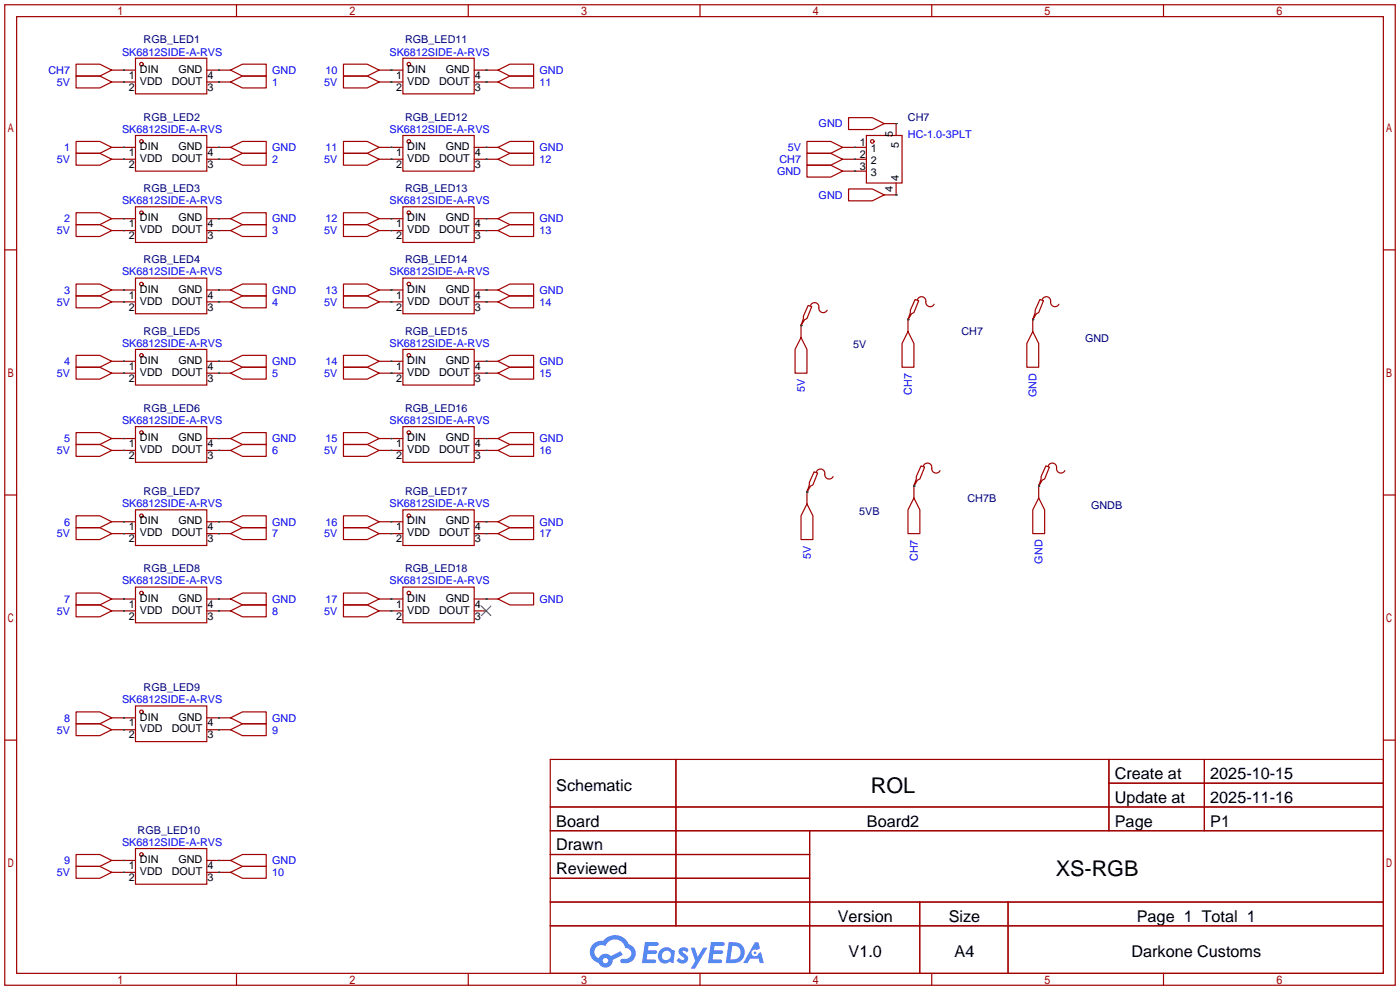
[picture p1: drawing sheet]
<svg xmlns="http://www.w3.org/2000/svg" width="299mm" height="212mm" viewBox="0 0 299 212" stroke-linecap="round" stroke-linejoin="round" font-family="sans-serif">
<g fill="none" stroke="#a10000" stroke-width=".25">
<path d="M1 1h297.2v209.6h-297.2zM3.6 3.6h292.1v204.4h-292.1zM50.5 1v2.6M100.1 1v2.6M149.6 1v2.6M199.1 1v2.6M248.7 1v2.6M1 53.4h2.6M295.7 53.4h2.5M1 105.8h2.6M295.7 105.8h2.5M1 158.2h2.6"/>
<path d="M295.7 158.2h2.5M117.6 162.3h178.1v45.7h-178.1zM117.6 172.5h178.1M117.6 177.5h178.1M144.5 162.3v35.6M173 177.5v30.5M237 162.3v15.2M237 167.4h58.7M257.4 162.3v15.2M117.6 182.6h55.4M117.6 192.8h178.1M117.6 187.7h55.4"/>
<path d="M117.6 197.9h178.1M196.6 192.8v15.2M215.4 192.8v15.2M50.5 208v2.6M100.1 208v2.6M149.6 208v2.6M199.1 208v2.6M248.7 208v2.6"/>
</g>
<g fill="#5487ff">
<path d="M145.3 202.7a1.3 1.3 0 0 1 1.9 .3l-.4 .6a.54 .54 0 0 0-.9-.2l.1 .2a1.34 1.34 0 0 1 .9 1.8 1.47 1.47 0 0 1-2.3-.1l.5-.6 .8 .5a.31 .31 0 0 0 .4-.3 .31 .31 0 0 0-.3-.4 1.12 1.12 0 0 1-.7-1.8z"/>
<path d="M147.6 202.5h.9l.6 2 1.2-2h.9l-2.7 4.6h-.9l1-1.7z"/>
<path d="M137.8 201.4h1.7a1.31 1.31 0 0 1 1.2 .2 .4 .4 0 0 1-.3 .5l-1.8 .1-.1 .9h1.6a.4 .4 0 0 1 .4 .4 .4 .4 0 0 1-.5 .4h-1.6l-.2 1.2h1.4a.46 .46 0 0 1 .5 0 .46 .46 0 0 1 .1 .5l-.4 .2h-2.6z"/>
<path d="M151.9 201.4h1.7a1.32 1.32 0 0 1 1.2 .2 .39 .39 0 0 1-.3 .5l-1.8 .1-.1 .9h1.6a.4 .4 0 0 1 .4 .4 .4 .4 0 0 1-.4 .4h-1.7l-.2 1.2h1.4a.46 .46 0 0 1 .5 0 .46 .46 0 0 1 .1 .5l-.4 .2h-2.6z"/>
<path d="M161.3 201.4h.8l.3 1.3-.6 .4a.75 .75 0 0 0-1.1 .3 .75 .75 0 0 0 .5 1 .75 .75 0 0 0 .9-.7l.5-.2 .6 2.3h-.8l-.3-.9h-1.8l-.5 .9h-1z"/>
<path d="M155.7 201.4l-.6 4.4h1.5a2.27 2.27 0 0 0 2.6-2.2 2.27 2.27 0 0 0-2.7-2.2zM156.5 202.1a1.5 1.5 0 0 1 1.8 1.6 1.5 1.5 0 0 1-1.9 1.4h-.3z"/>
<path d="M141.2 203a1.6 1.6 0 0 0-.3 2.3 1.6 1.6 0 0 0 2.3 .2l.7 .3 .3-2.4-.1-.3-.5-.1a1.58 1.58 0 0 0-2.4 0zM141.8 203.5a.98 .98 0 0 1 1.6 .4 .98 .98 0 0 1-1.1 1.3 .94 .94 0 0 1-.9-.7 .94 .94 0 0 1 .4-1z"/>
<path d="M126.8 201.8a2.37 2.37 0 0 0 1.1 4 1.54 1.54 0 0 0 1.8 1 1.54 1.54 0 0 0 1.2-1.6l2.2-1.1-.5-.8-2 1a1.57 1.57 0 0 0-2.7 .5 1.5 1.5 0 0 1-.7-2.1 1.5 1.5 0 0 1 2.2-.5 2.23 2.23 0 0 1 2.3-1.4 2.23 2.23 0 0 1 2 1.8 1.16 1.16 0 0 1 1.2 1.1 1.16 1.16 0 0 1-1.1 1.2h-.7a.47 .47 0 0 0-.5 .4 .47 .47 0 0 0 .4 .5 2.17 2.17 0 0 0 2.5-.9 2.17 2.17 0 0 0-.3-2.7l-.8-.4a3.2 3.2 0 0 0-5.5-.7l-1.1 .1zM128.8 205.3a.6 .6 0 0 1 1.2 0 .6 .6 0 0 1-1.2 0z"/>
<circle cx="161.4" cy="203.6" r=".28"/>
</g>
<g fill="none" stroke="#a10000" stroke-width=".25">
<path d="M16.3 13.7h5l2.6 1.3-2.6 1.3h-5zM16.3 16.3h5l2.6 1.2-2.6 1.3h-5zM23.9 15h5.1M23.9 17.5h5.1M29 12.4h15.2v7.7h-15.2zM44.2 15h5.1M44.2 17.5h5.1M49.3 17.5l2.5-1.2h5.1v2.5h-5.1zM49.3 15l2.5-1.3h5.1v2.6h-5.1zM73.4 13.7h5.1l2.5 1.3-2.5 1.3h-5.1zM73.4 16.3h5.1l2.5 1.2-2.5 1.3h-5.1zM81 15h5.1"/>
<path d="M81 17.5h5.1M86.1 12.4h15.2v7.7h-15.2zM101.3 15h5.1M101.3 17.5h5.1M106.4 17.5l2.6-1.2h5v2.5h-5zM106.4 15l2.6-1.3h5v2.6h-5zM16.3 30.2h5l2.6 1.3-2.6 1.3h-5zM16.3 32.8h5l2.6 1.2-2.6 1.3h-5zM23.9 31.5h5.1M23.9 34h5.1M29 29h15.2v7.6h-15.2zM44.2 31.5h5.1"/>
<path d="M44.2 34h5.1M49.3 34l2.5-1.2h5.1v2.5h-5.1zM49.3 31.5l2.5-1.3h5.1v2.6h-5.1zM73.4 30.2h5.1l2.5 1.3-2.5 1.3h-5.1zM73.4 32.8h5.1l2.5 1.2-2.5 1.3h-5.1zM81 31.5h5.1M81 34h5.1M86.1 29h15.2v7.6h-15.2zM101.3 31.5h5.1M101.3 34h5.1M106.4 34l2.6-1.2h5v2.5h-5zM106.4 31.5l2.6-1.3h5v2.6h-5z"/>
<path d="M172.5 30.2h5l2.6 1.3-2.6 1.3h-5zM172.5 32.8h5l2.6 1.2-2.6 1.3h-5zM172.5 35.3h5l2.6 1.3-2.6 1.2h-5zM180.1 31.5h5.1M180.1 34h5.1M180.1 36.6h5.1M181.4 25.1h5l2.6 1.3-2.6 1.3h-5zM185.2 29h7.6v10.1h-7.6zM189 26.4h2.5v2.6M191.5 39.1v2.6h-2.5M16.3 45.5h5l2.6 1.2-2.6 1.3h-5zM16.3 48h5l2.6 1.3-2.6 1.2h-5z"/>
<path d="M23.9 46.7h5.1M23.9 49.3h5.1M29 44.2h15.2v7.6h-15.2zM29 59.4h15.2v7.7h-15.2zM44.2 46.7h5.1M44.2 49.3h5.1M49.3 49.3l2.5-1.3h5.1v2.5h-5.1zM49.3 46.7l2.5-1.2h5.1v2.5h-5.1zM73.4 45.5h5.1l2.5 1.2-2.5 1.3h-5.1zM73.4 48h5.1l2.5 1.3-2.5 1.2h-5.1zM81 46.7h5.1M81 49.3h5.1"/>
<path d="M86.1 44.2h15.2v7.6h-15.2zM86.1 59.4h15.2v7.7h-15.2zM101.3 46.7h5.1M101.3 49.3h5.1M106.4 49.3l2.6-1.3h5v2.5h-5zM106.4 46.7l2.6-1.2h5v2.5h-5zM181.4 40.4h5l2.6 1.3-2.6 1.2h-5zM16.3 60.7h5l2.6 1.3-2.6 1.2h-5zM16.3 75.9h5l2.6 1.3-2.6 1.3h-5zM16.3 63.2h5l2.6 1.3-2.6 1.3h-5zM16.3 78.5h5l2.6 1.3-2.6 1.2h-5zM23.9 62h5.1"/>
<path d="M23.9 64.5h5.1M23.9 77.2h5.1M23.9 79.8h5.1M29 74.7h15.2v7.6h-15.2zM44.2 62h5.1M44.2 64.5h5.1M44.2 77.2h5.1M44.2 79.8h5.1M49.3 64.5l2.5-1.3h5.1v2.6h-5.1zM49.3 79.8l2.5-1.3h5.1v2.5h-5.1zM49.3 62l2.5-1.3h5.1v2.5h-5.1zM49.3 77.2l2.5-1.3h5.1v2.6h-5.1z"/>
<path d="M73.4 75.9h5.1l2.5 1.3-2.5 1.3h-5.1zM73.4 60.7h5.1l2.5 1.3-2.5 1.2h-5.1zM73.4 78.5h5.1l2.5 1.3-2.5 1.2h-5.1zM73.4 63.2h5.1l2.5 1.3-2.5 1.3h-5.1zM81 62h5.1M81 64.5h5.1M81 77.2h5.1M81 79.8h5.1M86.1 74.7h15.2v7.6h-15.2zM101.3 62h5.1M101.3 64.5h5.1M101.3 77.2h5.1"/>
<path d="M101.3 79.8h5.1M106.4 79.8l2.6-1.3h5v2.5h-5zM106.4 64.5l2.6-1.3h5v2.6h-5zM106.4 77.2l2.6-1.3h5v2.6h-5zM106.4 62l2.6-1.3h5v2.5h-5zM171.2 72.1l1.3 2.6v5.1h-2.6v-5.1zM171.2 69.3v2.8M172.7 65.3l.8 .2-1 2.6-.5 .2-.8 1.3 .5-1.5v-.5zM173.2 65.3a.93 .93 0 0 1 1.2-.6 .93 .93 0 0 1 .6 1.1 .94 .94 0 0 0 .7 1 .94 .94 0 0 0 1.1-.5M194.1 70.9l1.2 2.5v5.1h-2.5v-5.1zM194.1 68.1v2.8M195.6 64l.7 .3-1 2.5-.5 .3-.7 1.2 .5-1.5v-.5z"/>
<path d="M196.1 64a.93 .93 0 0 1 1.1-.6 .93 .93 0 0 1 .7 1.1 .94 .94 0 0 0 .6 1 .94 .94 0 0 0 1.1-.5M220.7 70.9l1.3 2.5v5.1h-2.5v-5.1zM220.7 68.1v2.8M222.2 64l.8 .3-1 2.5-.5 .3-.8 1.2 .5-1.5v-.5zM222.8 64a.93 .93 0 0 1 1.1-.6 .93 .93 0 0 1 .6 1.1 .94 .94 0 0 0 .7 1 .94 .94 0 0 0 1.1-.5M16.3 92.5h5l2.6 1.2-2.6 1.3h-5zM16.3 95h5l2.6 1.3-2.6 1.2h-5zM23.9 93.7h5.1M23.9 96.3h5.1M29 91.2h15.2v7.6h-15.2zM44.2 93.7h5.1M44.2 96.3h5.1"/>
<path d="M49.3 96.3l2.5-1.3h5.1v2.5h-5.1zM49.3 93.7l2.5-1.2h5.1v2.5h-5.1zM73.4 92.5h5.1l2.5 1.2-2.5 1.3h-5.1zM73.4 95h5.1l2.5 1.3-2.5 1.2h-5.1zM81 93.7h5.1M81 96.3h5.1M86.1 91.2h15.2v7.6h-15.2zM101.3 93.7h5.1M101.3 96.3h5.1M106.4 96.3l2.6-1.3h5v2.5h-5zM106.4 93.7l2.6-1.2h5v2.5h-5zM196.8 99.6l.8 .2-1 2.6-.5 .2-.8 1.3 .5-1.5v-.5z"/>
<path d="M197.4 99.6a.93 .93 0 0 1 1.1-.6 .93 .93 0 0 1 .6 1.1 .94 .94 0 0 0 .7 1 .94 .94 0 0 0 1.1-.5M223.5 99.6l.8 .2-1 2.6-.5 .2-.8 1.3 .5-1.5v-.5zM224 99.6a.93 .93 0 0 1 1.2-.6 .93 .93 0 0 1 .6 1.1 .94 .94 0 0 0 .7 1 .94 .94 0 0 0 1.1-.5M16.3 110.2h5l2.6 1.3-2.6 1.3h-5zM16.3 112.8h5l2.6 1.2-2.6 1.3h-5zM23.9 111.5h5.1M23.9 114h5.1M29 109h15.2v7.6h-15.2zM44.2 111.5h5.1M44.2 114h5.1M49.3 114l2.5-1.2h5.1v2.5h-5.1zM49.3 111.5l2.5-1.3h5.1v2.6h-5.1z"/>
<path d="M73.4 110.2h5.1l2.5 1.3-2.5 1.3h-5.1zM73.4 112.8h5.1l2.5 1.2-2.5 1.3h-5.1zM81 111.5h5.1M81 114h5.1M86.1 109h15.2v7.6h-15.2zM101.3 111.5h5.1M101.3 114h5.1M106.4 114l2.6-1.2h5v2.5h-5zM106.4 111.5l2.6-1.3h5v2.6h-5zM172.5 107.7l1.2 2.5v5.1h-2.5v-5.1zM172.5 104.9v2.8M174 100.8l.8 .3-1.1 2.5-.5 .3-.7 1.3 .5-1.6v-.5z"/>
<path d="M174.5 100.8a.93 .93 0 0 1 1.1-.5 .93 .93 0 0 1 .7 1 .94 .94 0 0 0 .7 1 .94 .94 0 0 0 1.1-.4M195.3 106.4l1.3 2.6v5h-2.5v-5zM195.3 103.6v2.8M222 106.4l1.3 2.6v5h-2.6v-5zM222 103.6v2.8M16.3 126.7h5l2.6 1.3-2.6 1.3h-5zM16.3 129.3h5l2.6 1.3-2.6 1.2h-5zM23.9 128h5.1M23.9 130.6h5.1M29 125.5h15.2v7.6h-15.2zM44.2 128h5.1M44.2 130.6h5.1"/>
<path d="M49.3 130.6l2.5-1.3h5.1v2.5h-5.1zM49.3 128l2.5-1.3h5.1v2.6h-5.1zM73.4 126.7h5.1l2.5 1.3-2.5 1.3h-5.1zM73.4 129.3h5.1l2.5 1.3-2.5 1.2h-5.1zM81 128h5.1M81 130.6h5.1M86.1 125.5h15.2v7.6h-15.2zM101.3 128h5.1M101.3 130.6h2.6M106.4 128l2.6-1.3h5v2.6h-5zM16.3 152.1h5l2.6 1.3-2.6 1.3h-5zM16.3 154.7h5l2.6 1.3-2.6 1.2h-5z"/>
<path d="M23.9 153.4h5.1M23.9 156h5.1M29 150.9h15.2v7.6h-15.2zM44.2 153.4h5.1M44.2 156h5.1M49.3 156l2.5-1.3h5.1v2.5h-5.1zM49.3 153.4l2.5-1.3h5.1v2.6h-5.1zM16.3 182.6h5l2.6 1.3-2.6 1.3h-5zM16.3 185.2h5l2.6 1.2-2.6 1.3h-5zM23.9 183.9h5.1M23.9 186.4h5.1M29 181.4h15.2v7.6h-15.2z"/>
<path d="M44.2 183.9h5.1M44.2 186.4h5.1M49.3 186.4l2.5-1.2h5.1v2.5h-5.1zM49.3 183.9l2.5-1.3h5.1v2.6h-5.1z"/>
<circle cx="30.2" cy="13.7" r=".38"/>
<circle cx="87.4" cy="13.7" r=".38"/>
<circle cx="30.2" cy="30.2" r=".38"/>
<circle cx="87.4" cy="30.2" r=".38"/>
<circle cx="186.4" cy="30.2" r=".38"/>
<circle cx="30.2" cy="45.5" r=".38"/>
<circle cx="87.4" cy="45.5" r=".38"/>
<circle cx="30.2" cy="60.7" r=".38"/>
<circle cx="30.2" cy="75.9" r=".38"/>
<circle cx="87.4" cy="60.7" r=".38"/>
<circle cx="87.4" cy="75.9" r=".38"/>
<circle cx="30.2" cy="92.5" r=".38"/>
<circle cx="87.4" cy="92.5" r=".38"/>
<circle cx="30.2" cy="110.2" r=".38"/>
<circle cx="87.4" cy="110.2" r=".38"/>
<circle cx="30.2" cy="126.7" r=".38"/>
<circle cx="87.4" cy="126.7" r=".38"/>
<circle cx="30.2" cy="152.1" r=".38"/>
<circle cx="30.2" cy="182.6" r=".38"/>
</g>
<path d="M102.9 129.5l2 2.1M104.9 129.5l-2 2.1" fill="none" stroke="#3c3" stroke-width=".25"/>
<g fill="none" stroke="#008700" stroke-width=".25">
<path d="M26.4 15h.1M26.4 17.5h.1M46.7 17.5h.1M46.7 15h.1M83.6 15h.1M83.6 17.5h.1M103.9 17.5h.1M103.9 15h.1M26.4 31.5h.1M26.4 34h.1M46.7 34h.1M46.7 31.5h.1"/>
<path d="M83.6 31.5h.1M83.6 34h.1M103.9 34h.1M103.9 31.5h.1M182.6 31.5h.1M182.6 34h.1M182.6 36.6h.1M191.5 26.4h.1M26.4 46.7h.1M26.4 49.3h.1M46.7 49.3h.1M46.7 46.7h.1"/>
<path d="M83.6 46.7h.1M83.6 49.3h.1M103.9 49.3h.1M103.9 46.7h.1M191.5 41.7h.1M26.4 62h.1M26.4 77.2h.1M26.4 64.5h.1M26.4 79.8h.1M46.7 64.5h.1M46.7 79.8h.1M46.7 62h.1"/>
<path d="M46.7 77.2h.1M83.6 77.2h.1M83.6 62h.1M83.6 79.8h.1M83.6 64.5h.1M103.9 79.8h.1M103.9 64.5h.1M103.9 77.2h.1M103.9 62h.1M171.2 69.6h.1M194.1 68.3h.1M220.7 68.3h.1"/>
<path d="M26.4 93.7h.1M26.4 96.3h.1M46.7 96.3h.1M46.7 93.7h.1M83.6 93.7h.1M83.6 96.3h.1M103.9 96.3h.1M103.9 93.7h.1M26.4 111.5h.1M26.4 114h.1M46.7 114h.1M46.7 111.5h.1"/>
<path d="M83.6 111.5h.1M83.6 114h.1M103.9 114h.1M103.9 111.5h.1M172.5 105.2h.1M195.3 103.9h.1M222 103.9h.1M26.4 128h.1M26.4 130.6h.1M46.7 130.6h.1M46.7 128h.1M83.6 128h.1"/>
<path d="M83.6 130.6h.1M103.9 128h.1M26.4 153.4h.1M26.4 156h.1M46.7 156h.1M46.7 153.4h.1M26.4 183.9h.1M26.4 186.4h.1M46.7 186.4h.1M46.7 183.9h.1"/>
</g>
<g font-size="4.6">
<text x="186.1" y="169.4">ROL</text>
<text x="225.6" y="187.2">XS-RGB</text>
</g>
<g font-size="3.5">
<text x="238.3" y="166.5">Create at</text>
<text x="258.7" y="166.5">2025-10-15</text>
<text x="118.9" y="169.1">Schematic</text>
<text x="238.3" y="171.6">Update at</text>
<text x="258.7" y="171.6">2025-11-16</text>
<text x="118.9" y="176.7">Board</text>
<text x="185.3" y="176.7">Board2</text>
<text x="238.3" y="176.7">Page</text>
<text x="258.7" y="176.7">P1</text>
<text x="118.9" y="181.8">Drawn</text>
<text x="118.9" y="186.8">Reviewed</text>
<text x="179.1" y="197">Version</text>
<text x="202.8" y="197">Size</text>
<text x="243" y="197">Page 1 Total 1</text>
<text x="181.4" y="204.6">V1.0</text>
<text x="204" y="204.6">A4</text>
<text x="241.8" y="204.6">Darkone Customs</text>
</g>
<g font-size="2.3" fill="#00f">
<text x="26.1" y="11.9">SK6812SIDE-A-RVS</text>
<text x="83.2" y="11.9">SK6812SIDE-A-RVS</text>
<text x="10.4" y="15.8">CH7</text>
<text x="58.2" y="15.8">GND</text>
<text x="69.6" y="15.8">10</text>
<text x="115.3" y="15.8">GND</text>
<text x="12.2" y="18.3">5V</text>
<text x="58.2" y="18.3">1</text>
<text x="69.3" y="18.3">5V</text>
<text x="115.3" y="18.3">11</text>
<text x="26.1" y="28.4">SK6812SIDE-A-RVS</text>
<text x="83.2" y="28.4">SK6812SIDE-A-RVS</text>
<text x="175" y="27.2">GND</text>
<text x="194.1" y="29.5">HC-1.0-3PLT</text>
<text x="12.2" y="34.8">5V</text>
<text x="13.7" y="32.3">1</text>
<text x="58.2" y="34.8">2</text>
<text x="58.2" y="32.3">GND</text>
<text x="69.3" y="34.8">5V</text>
<text x="69.6" y="32.3">11</text>
<text x="115.3" y="34.8">12</text>
<text x="115.3" y="32.3">GND</text>
<text x="166.6" y="34.8">CH7</text>
<text x="168.4" y="32.3">5V</text>
<text x="166.1" y="37.4">GND</text>
<text x="13.7" y="47.5">2</text>
<text x="26.1" y="43.6">SK6812SIDE-A-RVS</text>
<text x="58.2" y="47.5">GND</text>
<text x="69.6" y="47.5">12</text>
<text x="83.2" y="43.6">SK6812SIDE-A-RVS</text>
<text x="115.3" y="47.5">GND</text>
<text x="175" y="42.5">GND</text>
<text x="12.2" y="50.1">5V</text>
<text x="58.2" y="50.1">3</text>
<text x="69.3" y="50.1">5V</text>
<text x="115.3" y="50.1">13</text>
<text x="26.1" y="58.9">SK6812SIDE-A-RVS</text>
<text x="83.2" y="58.9">SK6812SIDE-A-RVS</text>
<text x="12.2" y="65.3">5V</text>
<text x="13.7" y="62.8">3</text>
<text x="58.2" y="65.3">4</text>
<text x="58.2" y="62.8">GND</text>
<text x="69.3" y="65.3">5V</text>
<text x="69.6" y="62.8">13</text>
<text x="115.3" y="65.3">14</text>
<text x="115.3" y="62.8">GND</text>
<text x="26.1" y="74.1">SK6812SIDE-A-RVS</text>
<text x="83.2" y="74.1">SK6812SIDE-A-RVS</text>
<text x="12.2" y="80.6">5V</text>
<text x="13.7" y="78">4</text>
<text x="58.2" y="80.6">5</text>
<text x="58.2" y="78">GND</text>
<text x="69.3" y="80.6">5V</text>
<text x="69.6" y="78">14</text>
<text x="115.3" y="80.6">15</text>
<text x="115.3" y="78">GND</text>
<text x="172" y="83.9" transform="rotate(-90 172 83.9)">5V</text>
<text x="194.9" y="84.4" transform="rotate(-90 194.9 84.4)">CH7</text>
<text x="221.5" y="84.9" transform="rotate(-90 221.5 84.9)">GND</text>
<text x="13.7" y="94.5">5</text>
<text x="26.1" y="90.6">SK6812SIDE-A-RVS</text>
<text x="58.2" y="94.5">GND</text>
<text x="69.6" y="94.5">15</text>
<text x="83.2" y="90.6">SK6812SIDE-A-RVS</text>
<text x="115.3" y="94.5">GND</text>
<text x="12.2" y="97.1">5V</text>
<text x="58.2" y="97.1">6</text>
<text x="69.3" y="97.1">5V</text>
<text x="115.3" y="97.1">16</text>
<text x="13.7" y="112.3">6</text>
<text x="26.1" y="108.4">SK6812SIDE-A-RVS</text>
<text x="58.2" y="112.3">GND</text>
<text x="69.6" y="112.3">16</text>
<text x="83.2" y="108.4">SK6812SIDE-A-RVS</text>
<text x="115.3" y="112.3">GND</text>
<text x="12.2" y="114.9">5V</text>
<text x="58.2" y="114.9">7</text>
<text x="69.3" y="114.9">5V</text>
<text x="115.3" y="114.9">17</text>
<text x="173.3" y="119.4" transform="rotate(-90 173.3 119.4)">5V</text>
<text x="196.1" y="119.9" transform="rotate(-90 196.1 119.9)">CH7</text>
<text x="26.1" y="124.9">SK6812SIDE-A-RVS</text>
<text x="83.2" y="124.9">SK6812SIDE-A-RVS</text>
<text x="222.8" y="120.4" transform="rotate(-90 222.8 120.4)">GND</text>
<text x="12.2" y="131.4">5V</text>
<text x="13.7" y="128.8">7</text>
<text x="58.2" y="131.4">8</text>
<text x="58.2" y="128.8">GND</text>
<text x="69.3" y="131.4">5V</text>
<text x="69.6" y="128.8">17</text>
<text x="115.3" y="128.8">GND</text>
<text x="13.7" y="154.2">8</text>
<text x="26.1" y="150.3">SK6812SIDE-A-RVS</text>
<text x="58.2" y="154.2">GND</text>
<text x="12.2" y="156.8">5V</text>
<text x="58.2" y="156.8">9</text>
<text x="13.7" y="184.7">9</text>
<text x="26.1" y="180.8">SK6812SIDE-A-RVS</text>
<text x="58.2" y="184.7">GND</text>
<text x="12.2" y="187.2">5V</text>
<text x="58.2" y="187.2">10</text>
</g>
<g font-size="2.3" fill="#000080">
<text x="30.7" y="9.3">RGB_LED1</text>
<text x="86.6" y="9.3">RGB_LED11</text>
<text x="30.7" y="25.8">RGB_LED2</text>
<text x="86.6" y="25.8">RGB_LED12</text>
<text x="194.1" y="26">CH7</text>
<text x="30.7" y="41">RGB_LED3</text>
<text x="86.6" y="41">RGB_LED13</text>
<text x="30.7" y="56.3">RGB_LED4</text>
<text x="86.6" y="56.3">RGB_LED14</text>
<text x="30.7" y="71.5">RGB_LED5</text>
<text x="86.6" y="71.5">RGB_LED15</text>
<text x="205.5" y="71.7">CH7</text>
<text x="182.4" y="74.5">5V</text>
<text x="231.9" y="73.2">GND</text>
<text x="30.7" y="88">RGB_LED6</text>
<text x="86.6" y="88">RGB_LED16</text>
<text x="30.7" y="105.8">RGB_LED7</text>
<text x="86.6" y="105.8">RGB_LED17</text>
<text x="206.8" y="107.2">CH7B</text>
<text x="183.6" y="110">5VB</text>
<text x="233.2" y="108.8">GNDB</text>
<text x="30.7" y="122.3">RGB_LED8</text>
<text x="86.6" y="122.3">RGB_LED18</text>
<text x="30.7" y="147.7">RGB_LED9</text>
<text x="29.4" y="178.2">RGB_LED10</text>
</g>
<g font-size="2.3">
<text x="27.5" y="16.8">1</text>
<text x="29.9" y="15.6">DIN</text>
<text x="38.1" y="15.6">GND</text>
<text x="44.3" y="16.8">4</text>
<text x="84.7" y="16.8">1</text>
<text x="87" y="15.6">DIN</text>
<text x="95.3" y="15.6">GND</text>
<text x="101.5" y="16.8">4</text>
<text x="27.5" y="19.4">2</text>
<text x="29.9" y="18.1">VDD</text>
<text x="36.7" y="18.1">DOUT</text>
<text x="44.3" y="19.4">3</text>
<text x="84.7" y="19.4">2</text>
<text x="87" y="18.1">VDD</text>
<text x="93.9" y="18.1">DOUT</text>
<text x="101.5" y="19.4">3</text>
<text x="190.8" y="29.3" transform="rotate(-90 190.8 29.3)">5</text>
<text x="27.5" y="33.3">1</text>
<text x="27.5" y="35.9">2</text>
<text x="29.9" y="32.1">DIN</text>
<text x="29.9" y="34.6">VDD</text>
<text x="36.7" y="34.6">DOUT</text>
<text x="38.1" y="32.1">GND</text>
<text x="44.3" y="35.9">3</text>
<text x="44.3" y="33.3">4</text>
<text x="84.7" y="33.3">1</text>
<text x="84.7" y="35.9">2</text>
<text x="87" y="32.1">DIN</text>
<text x="87" y="34.6">VDD</text>
<text x="93.9" y="34.6">DOUT</text>
<text x="95.3" y="32.1">GND</text>
<text x="101.5" y="35.9">3</text>
<text x="101.5" y="33.3">4</text>
<text x="183.8" y="31.3">1</text>
<text x="183.8" y="33.8">2</text>
<text x="186.1" y="32.5">1</text>
<text x="186.1" y="35.1">2</text>
<text x="192.1" y="31.7" transform="rotate(-90 192.1 31.7)">5</text>
<text x="183.8" y="36.3">3</text>
<text x="186.1" y="37.6">3</text>
<text x="190.8" y="41" transform="rotate(-90 190.8 41)">4</text>
<text x="192.1" y="38.7" transform="rotate(-90 192.1 38.7)">4</text>
<text x="29.9" y="47.3">DIN</text>
<text x="38.1" y="47.3">GND</text>
<text x="87" y="47.3">DIN</text>
<text x="95.3" y="47.3">GND</text>
<text x="27.5" y="48.6">1</text>
<text x="27.5" y="51.1">2</text>
<text x="29.9" y="49.9">VDD</text>
<text x="36.7" y="49.9">DOUT</text>
<text x="44.3" y="51.1">3</text>
<text x="44.3" y="48.6">4</text>
<text x="84.7" y="48.6">1</text>
<text x="84.7" y="51.1">2</text>
<text x="87" y="49.9">VDD</text>
<text x="93.9" y="49.9">DOUT</text>
<text x="101.5" y="51.1">3</text>
<text x="101.5" y="48.6">4</text>
<text x="27.5" y="63.8">1</text>
<text x="29.9" y="62.6">DIN</text>
<text x="29.9" y="65.1">VDD</text>
<text x="36.7" y="65.1">DOUT</text>
<text x="38.1" y="62.6">GND</text>
<text x="44.3" y="63.8">4</text>
<text x="84.7" y="63.8">1</text>
<text x="87" y="62.6">DIN</text>
<text x="87" y="65.1">VDD</text>
<text x="93.9" y="65.1">DOUT</text>
<text x="95.3" y="62.6">GND</text>
<text x="101.5" y="63.8">4</text>
<text x="27.5" y="66.4">2</text>
<text x="44.3" y="66.4">3</text>
<text x="84.7" y="66.4">2</text>
<text x="101.5" y="66.4">3</text>
<text x="29.9" y="77.8">DIN</text>
<text x="38.1" y="77.8">GND</text>
<text x="87" y="77.8">DIN</text>
<text x="95.3" y="77.8">GND</text>
<text x="27.5" y="79.1">1</text>
<text x="27.5" y="81.6">2</text>
<text x="29.9" y="80.3">VDD</text>
<text x="36.7" y="80.3">DOUT</text>
<text x="44.3" y="81.6">3</text>
<text x="44.3" y="79.1">4</text>
<text x="84.7" y="79.1">1</text>
<text x="84.7" y="81.6">2</text>
<text x="87" y="80.3">VDD</text>
<text x="93.9" y="80.3">DOUT</text>
<text x="101.5" y="81.6">3</text>
<text x="101.5" y="79.1">4</text>
<text x="27.5" y="95.6">1</text>
<text x="29.9" y="94.3">DIN</text>
<text x="38.1" y="94.3">GND</text>
<text x="44.3" y="95.6">4</text>
<text x="84.7" y="95.6">1</text>
<text x="87" y="94.3">DIN</text>
<text x="95.3" y="94.3">GND</text>
<text x="101.5" y="95.6">4</text>
<text x="27.5" y="98.1">2</text>
<text x="29.9" y="96.8">VDD</text>
<text x="36.7" y="96.8">DOUT</text>
<text x="44.3" y="98.1">3</text>
<text x="84.7" y="98.1">2</text>
<text x="87" y="96.8">VDD</text>
<text x="93.9" y="96.8">DOUT</text>
<text x="101.5" y="98.1">3</text>
<text x="27.5" y="113.4">1</text>
<text x="29.9" y="112.1">DIN</text>
<text x="38.1" y="112.1">GND</text>
<text x="44.3" y="113.4">4</text>
<text x="84.7" y="113.4">1</text>
<text x="87" y="112.1">DIN</text>
<text x="95.3" y="112.1">GND</text>
<text x="101.5" y="113.4">4</text>
<text x="27.5" y="115.9">2</text>
<text x="29.9" y="114.6">VDD</text>
<text x="36.7" y="114.6">DOUT</text>
<text x="44.3" y="115.9">3</text>
<text x="84.7" y="115.9">2</text>
<text x="87" y="114.6">VDD</text>
<text x="93.9" y="114.6">DOUT</text>
<text x="101.5" y="115.9">3</text>
<text x="27.5" y="129.9">1</text>
<text x="29.9" y="128.6">DIN</text>
<text x="29.9" y="131.1">VDD</text>
<text x="36.7" y="131.1">DOUT</text>
<text x="38.1" y="128.6">GND</text>
<text x="44.3" y="129.9">4</text>
<text x="84.7" y="129.9">1</text>
<text x="87" y="128.6">DIN</text>
<text x="87" y="131.1">VDD</text>
<text x="93.9" y="131.1">DOUT</text>
<text x="95.3" y="128.6">GND</text>
<text x="101.5" y="129.9">4</text>
<text x="27.5" y="132.4">2</text>
<text x="44.3" y="132.4">3</text>
<text x="84.7" y="132.4">2</text>
<text x="101.5" y="132.4">3</text>
<text x="27.5" y="155.3">1</text>
<text x="29.9" y="154">DIN</text>
<text x="38.1" y="154">GND</text>
<text x="44.3" y="155.3">4</text>
<text x="27.5" y="157.8">2</text>
<text x="29.9" y="156.5">VDD</text>
<text x="36.7" y="156.5">DOUT</text>
<text x="44.3" y="157.8">3</text>
<text x="27.5" y="185.7">1</text>
<text x="29.9" y="184.5">DIN</text>
<text x="38.1" y="184.5">GND</text>
<text x="44.3" y="185.7">4</text>
<text x="27.5" y="188.3">2</text>
<text x="29.9" y="187">VDD</text>
<text x="36.7" y="187">DOUT</text>
<text x="44.3" y="188.3">3</text>
</g>
</svg>
